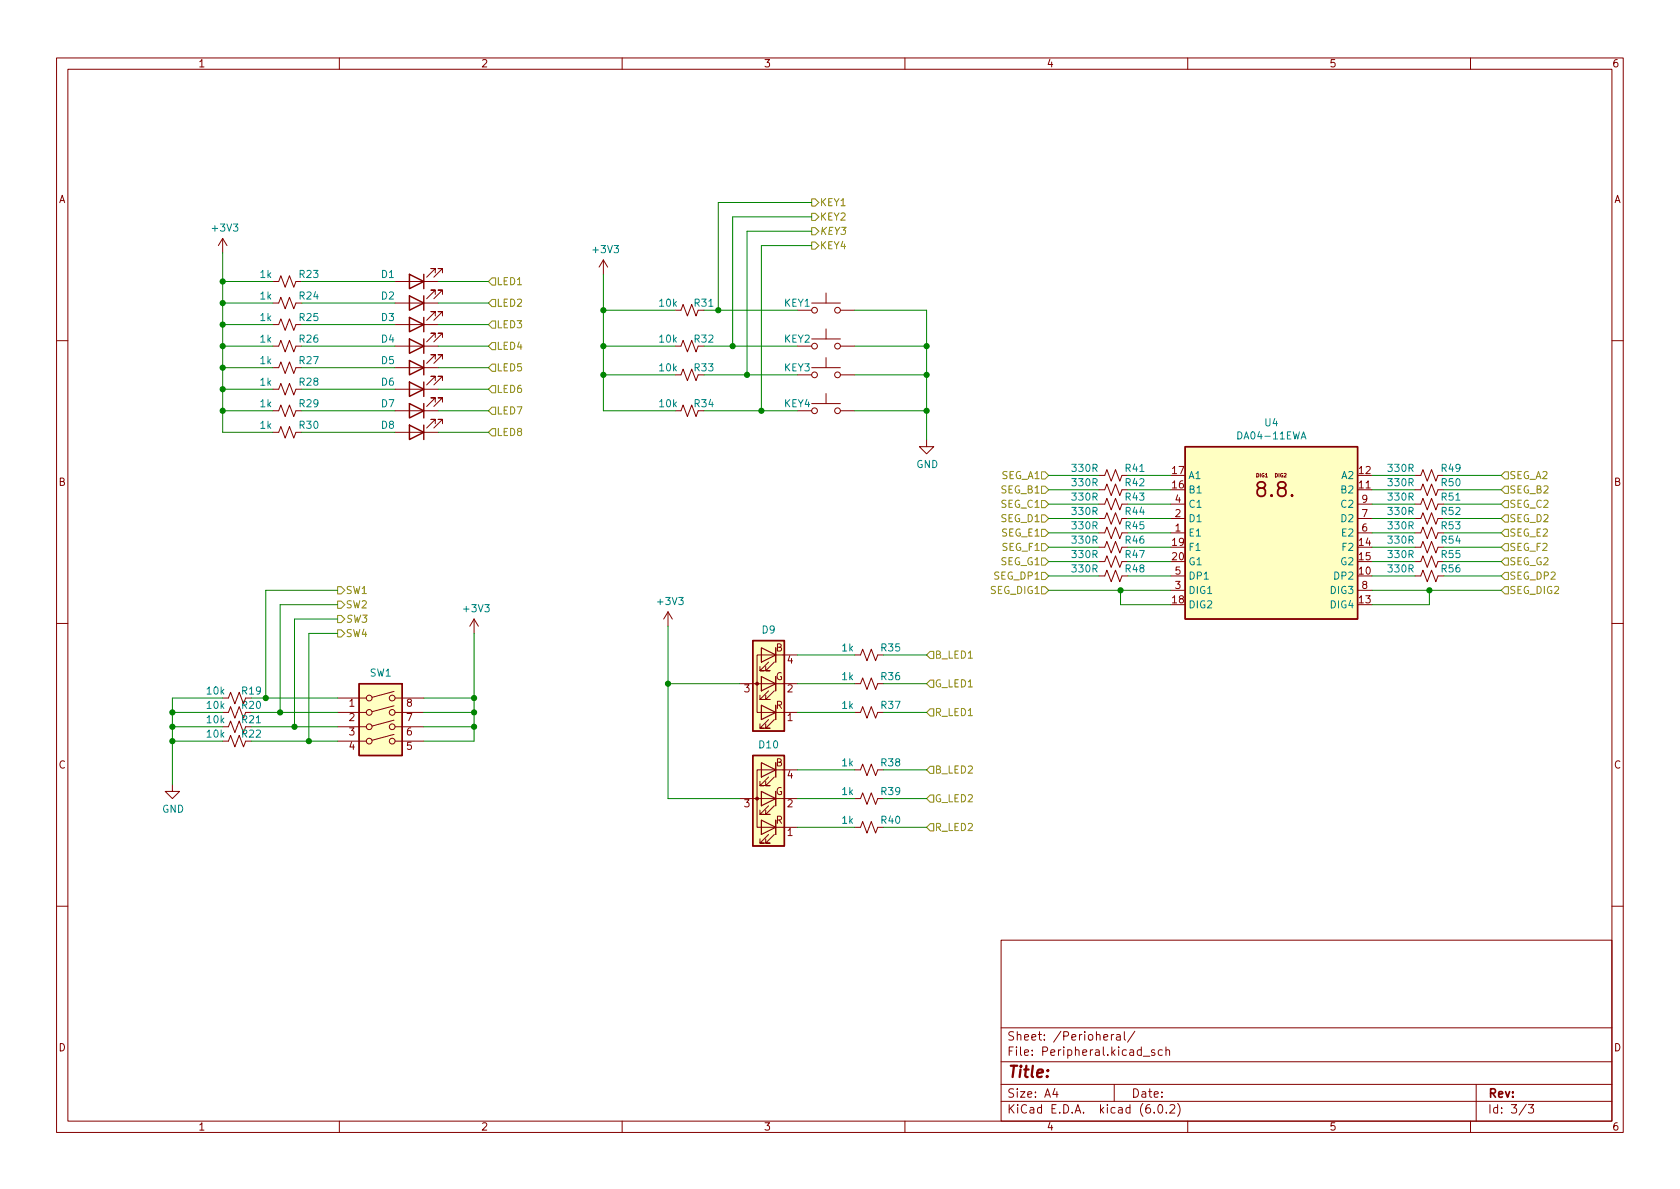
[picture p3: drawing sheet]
<svg xmlns="http://www.w3.org/2000/svg" width="297mm" height="210mm" viewBox="0 0 297 210" stroke-linecap="round" stroke-linejoin="round" font-family="sans-serif">
<g fill="none" stroke="#840000" stroke-width=".18">
<path d="M10 10.2h277v190.1h-277zM12 12.2h273v186.1h-273zM60 10.2v2M110 10.2v2M160 10.2v2M210 10.2v2M260 10.2v2M39.4 42.2l-.8 1.2M39.4 42.2v2.5M39.4 42.2l.7 1.2M48.3 49.8h1l.4-1 .7 2 .8-2 .7 2 .4-1h1M48.3 57.4h1l.4-1 .7 2 .8-2 .7 2 .4-1h1"/>
<path d="M48.3 53.6h1l.4-1 .7 2 .8-2 .7 2 .4-1h1M69.8 49.8h7.7M69.8 57.4h7.7M69.8 53.6h7.7M77 52.1v-.8h-.8h.8l-1.6 1.5M77 48.3v-.8h-.8h.8l-1.6 1.5M77 55.9v-.8h-.8h.8l-1.6 1.5M77 59.7v-.8h-.8h.8l-1.6 1.5M78.2 52.1v-.8h-.7h.7l-1.5 1.5M78.2 48.3v-.8h-.7h.7l-1.5 1.5M78.2 55.9v-.8h-.7h.7l-1.5 1.5M78.2 59.7v-.8h-.7h.7l-1.5 1.5"/>
<path d="M106.7 46l-.8 1.2M106.7 46v2.5M106.7 46l.7 1.2M119.4 54.9h1l.4-1.1 .7 2.1 .8-2.1 .8 2.1 .3-1M141 54.9h2.5M143.5 53.6h5.1M143.5 59.9h5.1M146 51.8v1.8M146 58.2v1.7M148.6 54.9h2.5M10 60.2h2M48.3 65h1l.4-1 .7 2 .8-2 .7 2 .4-1h1"/>
<path d="M48.3 61.2h1l.4-1 .7 2 .8-2 .7 2 .4-1h1M48.3 72.6h1l.4-1 .7 2.1 .8-2.1 .7 2.1 .4-1.1h1M48.3 68.8h1l.4-1 .7 2 .8-2 .7 2 .4-1h1M48.3 76.4h1l.4-1 .7 2.1 .8-2.1 .7 2.1 .4-1.1h1M69.8 65h7.7M69.8 72.6h7.7M69.8 61.2h7.7M69.8 68.8h7.7M69.8 76.4h7.7M77 67.3v-.8h-.8h.8l-1.6 1.6M77 71.1v-.7h-.8h.8l-1.6 1.5M77 63.5v-.8h-.8h.8l-1.6 1.6"/>
<path d="M77 74.9v-.7h-.8h.8l-1.6 1.5M78.2 67.3v-.8h-.7h.7l-1.5 1.6M78.2 71.1v-.7h-.7h.7l-1.5 1.5M78.2 63.5v-.8h-.7h.7l-1.5 1.6M78.2 74.9v-.7h-.7h.7l-1.5 1.5M119.4 61.2h1l.4-1 .7 2 .8-2 .8 2 .3-1M119.4 72.6h1l.4-1 .7 2.1 .8-2.1 .8 2.1 .3-1.1M119.4 66.3h1l.4-1 .7 2 .8-2 .8 2 .3-1M141 72.6h2.5M141 61.2h2.5M143.5 65h5.1M143.5 71.4h5.1"/>
<path d="M146 63.2v1.8M146 69.6v1.8M148.6 66.3h2.5M148.6 72.6h2.5M148.6 61.2h2.5M163.8 77.7v1.3h1.3l-1.3 1.3-1.2-1.3h1.2M285 60.2h2M194.3 99.3h1l.4-1 .8 2 .7-2 .8 2 .4-1h1M194.3 96.8h1l.4-1 .8 2 .7-2 .8 2 .4-1h1M194.3 94.2h1l.4-1 .8 2 .7-2 .8 2 .4-1h1M194.3 84.1h1l.4-1 .8 2 .7-2 .8 2 .4-1h1M194.3 91.7h1l.4-1 .8 2 .7-2 .8 2 .4-1h1"/>
<path d="M194.3 89.1h1l.4-1 .8 2.1 .7-2.1 .8 2.1 .4-1.1h1M194.3 86.6h1l.4-1 .8 2 .7-2 .8 2 .4-1h1M207 89.1h2.5M207 91.7h2.5M207 94.2h2.5M240 89.1h2.6M240 91.7h2.6M240 94.2h2.6M240 86.6h2.6M250.2 89.1h1l.4-1 .7 2.1 .8-2.1 .8 2.1 .4-1.1h1M250.2 91.7h1l.4-1 .7 2 .8-2 .8 2 .4-1h1M250.2 96.8h1l.4-1 .7 2 .8-2 .8 2 .4-1h1"/>
<path d="M250.2 99.3h1l.4-1 .7 2 .8-2 .8 2 .4-1h1M250.2 94.2h1l.4-1 .7 2 .8-2 .8 2 .4-1h1M250.2 86.6h1l.4-1 .7 2 .8-2 .8 2 .4-1h1M250.2 84.1h1l.4-1 .7 2 .8-2 .8 2 .4-1h1M10 110.2h2M83.8 109.5l-.7 1.2M83.8 109.5v2.5M83.8 109.5l.8 1.2M118.1 108.2l-.8 1.3M118.1 108.2v2.5M118.1 108.2l.8 1.3M134.6 119.6v2.6z"/>
<path d="M135.9 117.1l-1.5 1.5h.7h-.7v-.7M136.9 117.1l-1.5 1.5h.7h-.7v-.7M137.2 119.6v2.6M137.2 114.5v2.6M141 115.8h-7.1v10.2h7.1M151.1 115.8h1l.4-1 .8 2 .8-2 .7 2 .4-1h1M194.3 101.8h1l.4-1 .8 2.1 .7-2.1 .8 2.1 .4-1.1h1M207 101.8h2.5M207 104.4h2.5M240 104.4h2.6M250.2 101.8h1l.4-1 .7 2.1 .8-2.1 .8 2.1 .4-1.1h1M285 110.2h2"/>
<path d="M30.5 138.7v1.2h1.2l-1.2 1.3-1.3-1.3h1.3M39.4 126h1l.4-1 .7 2 .8-2 .8 2 .3-1M39.4 128.5h1l.4-1 .7 2 .8-2 .8 2 .3-1h1M39.4 123.4h1l.4-1 .7 2.1 .8-2.1 .8 2.1 .3-1.1M39.4 131.1h1l.4-1.1 .7 2.1 .8-2.1 .8 2.1 .3-1h1M59.7 123.4h5.1M59.7 126h5.1M59.7 128.5h5.1M59.7 131.1h5.1M69.7 129.9l-3.9 1M69.7 127.3l-3.9 1.1M69.7 124.8l-3.9 1.1"/>
<path d="M69.7 122.3l-3.9 1M69.8 123.4h5.1M69.8 126h5.1M69.8 128.5h5.1M69.8 131.1h5.1M130.8 120.9h6.4M134.6 139.9v2.6zM134.6 122.2h.1M134.6 124.7v2.5zM134.6 127.2h.1M135.9 137.4l-1.5 1.5h.7h-.7v-.7M135.9 122.2l-1.5 1.5h.7h-.7v-.8"/>
<path d="M135.9 127.2l-1.5 1.6h.7h-.7v-.8M136.9 137.4l-1.5 1.5h.7h-.7v-.7M136.9 122.2l-1.5 1.5h.7h-.7v-.8M136.9 127.2l-1.5 1.6h.7h-.7v-.8M137.2 139.9v2.6M137.2 124.7v2.5M137.2 134.9v2.5M138.4 120.9h2.6M141 136.1h-7.1v10.2h7.1M151.1 136.1h1l.4-1 .8 2.1 .8-2.1 .7 2.1 .4-1.1h1M151.1 126h1l.4-1 .8 2 .8-2 .7 2 .4-1h1M151.1 120.9h1l.4-1 .8 2 .8-2 .7 2 .4-1h1"/>
<path d="M130.8 141.2h6.4M134.6 142.5h.1M134.6 145v2.6zM134.6 147.6h.1M135.9 142.5l-1.5 1.5h.7h-.7v-.7M135.9 147.6l-1.5 1.5h.7h-.7v-.8M136.9 142.5l-1.5 1.5h.7h-.7v-.7M136.9 147.6l-1.5 1.5h.7h-.7v-.8M137.2 145v2.6M138.4 141.2h2.6M151.1 141.2h1l.4-1 .8 2 .8-2 .7 2 .4-1h1M151.1 146.3h1l.4-1 .8 2 .8-2 .7 2 .4-1h1"/>
<path d="M10 160.2h2M177 166.3h108v32h-108zM285 160.2h2M60 198.3v2M110 198.3v2M160 198.3v2M177 194.8h108M177 191.8h108M177 187.8h108M177 181.8h108M186.5 192.5l-.4 1h1M186.9 193v1"/>
<path d="M196.5 182.9v1M196.9 182.9l-.3 .1-.1 .2M197 191.8v3M197.4 183h.6l.1 .9M198.1 183.3l-.5 .1a.29 .29 0 0 0-.2 .2 .29 .29 0 0 0 .2 .3h.5M198.8 182.4v1.3l.2 .2M200.6 182.4l-1.2 1.9M202.1 186.8h1.2M204.1 196.7v.1M204.1 185.7l-.3-.1-.2 .2v.3l.5 .1v.4h-.5M204.9 195.4l.2-.1a.81 .81 0 0 1 .6 .7 .81 .81 0 0 1-.3 .8h-.2a.81 .81 0 0 1-.6-.6 .81 .81 0 0 1 .3-.8zM205.5 185.7l-.4-.1-.3 .3v.4l.1 .3h.6"/>
<path d="M206.1 185.8l.3-.2 .3 .1 .1 .9M206.1 185.1v1.5M206.2 196.7v.1M206.9 195.5l.5-.2 .2 .2 .1 .3-.9 1h.9M208.2 195.1a1.72 1.72 0 0 1 0 2.3M210 198.3v2M260 198.3v2M261 191.8v6.5M269.9 195.3l-1.3 1.9M270.2 195.3h1l-.6 .6 .5 .1v.7l-.2 .1h-.5l-.2-.1"/>
<circle cx="144" cy="54.9" r=".51"/>
<circle cx="148.1" cy="54.9" r=".51"/>
<circle cx="144" cy="72.6" r=".51"/>
<circle cx="144" cy="66.3" r=".51"/>
<circle cx="144" cy="61.2" r=".51"/>
<circle cx="148.1" cy="66.3" r=".51"/>
<circle cx="148.1" cy="72.6" r=".51"/>
<circle cx="148.1" cy="61.2" r=".51"/>
<circle cx="65.3" cy="126" r=".51"/>
<circle cx="65.3" cy="123.4" r=".51"/>
<circle cx="65.3" cy="131.1" r=".51"/>
<circle cx="65.3" cy="128.5" r=".51"/>
<circle cx="69.3" cy="126" r=".51"/>
<circle cx="69.3" cy="123.4" r=".51"/>
<circle cx="69.3" cy="128.5" r=".51"/>
<circle cx="69.3" cy="131.1" r=".51"/>
</g>
<g fill="#ffffc2" stroke="#ffffc2" stroke-width=".18">
<path d="M63.5 120.9h7.6v12.7h-7.6z"/>
<path d="M133.1 133.6h5.6v16h-5.6z"/>
<path d="M133.1 113.3h5.6v16h-5.6z"/>
<path d="M209.5 79h30.5v30.5h-30.5z"/>
</g>
<g fill="none" stroke="#840000" stroke-width=".25">
<path d="M72.4 52.3l2.5 1.3-2.5 1.3zM72.4 48.5l2.5 1.3-2.5 1.2zM72.4 56.1l2.5 1.3-2.5 1.3zM72.4 59.9l2.5 1.3-2.5 1.3zM74.9 48.5v2.5M74.9 52.3v2.6M74.9 56.1v2.6M74.9 59.9v2.6M72.4 67.6l2.5 1.2-2.5 1.3zM72.4 71.4l2.5 1.2-2.5 1.3zM72.4 63.7l2.5 1.3-2.5 1.3zM72.4 75.2l2.5 1.2-2.5 1.3z"/>
<path d="M74.9 63.7v2.6M74.9 67.6v2.5M74.9 71.4v2.5M74.9 75.2v2.5M209.5 79h30.5v30.5h-30.5zM133.1 113.3h5.6v16h-5.6zM63.5 120.9h7.6v12.7h-7.6zM133.1 133.6h5.6v16h-5.6z"/>
</g>
<path d="M134.6 114.5l2.6 1.3-2.6 1.3zM134.6 119.6l2.6 1.3-2.6 1.3zM137.2 114.5v2.6M137.2 119.6v2.6M134.6 134.9l2.6 1.2-2.6 1.3zM134.6 139.9l2.6 1.3-2.6 1.3zM134.6 124.7l2.6 1.3-2.6 1.2zM137.2 124.7v2.5M137.2 134.9v2.5M137.2 139.9v2.6M134.6 145l2.6 1.3-2.6 1.3zM137.2 145v2.6" fill="none" stroke="#840000" stroke-width=".2"/>
<g fill="#840000" stroke="#840000" stroke-width=".18">
<circle cx="133.9" cy="141.2" r=".25"/>
<circle cx="133.9" cy="120.9" r=".25"/>
</g>
<path d="M230.1 77.6l.4-1.2 .4 1.2" fill="none" stroke="#008484" stroke-width=".18"/>
<g fill="none" stroke="#848400" stroke-width=".18">
<path d="M143.5 35.2h.6l.7 .6-.7 .6h-.6zM143.5 37.7h.6l.7 .6-.7 .7h-.6zM87 49.1h.6v1.3h-.6l-.6-.6zM87 53h.6v1.2h-.6l-.6-.6zM87 56.8h.6v1.2h-.6l-.6-.6zM143.5 42.8h.6l.7 .6-.7 .7h-.6zM143.5 40.3h.6l.7 .6-.7 .6h-.6zM87 72h.6v1.3h-.6l-.6-.7zM87 60.6h.6v1.2h-.6l-.6-.6zM87 64.4h.6v1.3h-.6l-.6-.7zM87 68.2h.6v1.3h-.6l-.6-.7zM87 75.8h.6v1.3h-.6l-.6-.7z"/>
<path d="M184.1 86h.7l.6 .6-.6 .6h-.7zM184.1 96.1h.7l.6 .7-.6 .6h-.7zM184.1 93.6h.7l.6 .6-.6 .7h-.7zM184.1 91.1h.7l.6 .6-.6 .6h-.7zM184.1 83.4h.7l.6 .7-.6 .6h-.7zM184.1 98.7h.7l.6 .6-.6 .6h-.7zM184.1 88.5h.7l.6 .6-.6 .7h-.7zM266.1 96.1h.6v1.3h-.6l-.7-.6zM266.1 98.7h.6v1.2h-.6l-.7-.6zM266.1 86h.6v1.2h-.6l-.7-.6zM266.1 91.1h.6v1.2h-.6l-.7-.6zM266.1 88.5h.6v1.3h-.6l-.7-.7z"/>
<path d="M266.1 93.6h.6v1.3h-.6l-.7-.7zM266.1 83.4h.6v1.3h-.6l-.7-.6zM59.7 103.8h.6l.7 .6-.7 .6h-.6zM59.7 106.3h.6l.7 .6-.7 .7h-.6zM59.7 108.8h.6l.7 .7-.7 .6h-.6zM59.7 111.4h.6l.7 .6-.7 .6h-.6zM164.5 115.2h.6v1.3h-.6l-.7-.7zM184.1 103.8h.7l.6 .6-.6 .6h-.7zM184.1 101.2h.7l.6 .6-.6 .7h-.7zM266.1 103.8h.6v1.2h-.6l-.7-.6zM266.1 101.2h.6v1.3h-.6l-.7-.7zM164.5 120.3h.6v1.2h-.6l-.7-.6z"/>
<path d="M164.5 125.3h.6v1.3h-.6l-.7-.6zM164.5 135.5h.6v1.3h-.6l-.7-.7zM164.5 145.7h.6v1.2h-.6l-.7-.6zM164.5 140.6h.6v1.3h-.6l-.7-.7z"/>
</g>
<g fill="none" stroke="#008400" stroke-width=".18">
<path d="M143.5 38.3h-14v22.9M143.5 35.8h-16.5v19.1M39.4 53.6h8.9M39.4 57.4h8.9M39.4 44.7v31.7h8.9M39.4 49.8h8.9M53.3 53.6h16.5M53.3 57.4h16.5M53.3 49.8h16.5M77.5 53.6h8.9M77.5 57.4h8.9M77.5 49.8h8.9"/>
<path d="M106.7 48.5v24.1h12.7M106.7 54.9h12.7M124.5 54.9h16.5M143.5 40.9h-11.4v25.4M143.5 43.4h-8.9v29.2M151.1 54.9h12.7v22.8M39.4 61.2h8.9M39.4 68.8h8.9M39.4 72.6h8.9M39.4 65h8.9M53.3 61.2h16.5M53.3 68.8h16.5"/>
<path d="M53.3 76.4h16.5M53.3 72.6h16.5M53.3 65h16.5M77.5 61.2h8.9M77.5 68.8h8.9M77.5 76.4h8.9M77.5 72.6h8.9M77.5 65h8.9M106.7 61.2h12.7M106.7 66.3h12.7M124.5 61.2h16.5M124.5 72.6h16.5"/>
<path d="M124.5 66.3h16.5M151.1 61.2h12.7M151.1 72.6h12.7M151.1 66.3h12.7M185.4 91.7h8.9M185.4 86.6h8.9M185.4 94.2h8.9M185.4 84.1h8.9M185.4 89.1h8.9M185.4 96.8h8.9M185.4 99.3h8.9M199.4 91.7h7.6"/>
<path d="M199.4 86.6h7.6M199.4 94.2h7.6M199.4 84.1h7.6M199.4 89.1h7.6M199.4 96.8h7.6M199.4 99.3h7.6M242.6 91.7h7.6M242.6 86.6h7.6M242.6 94.2h7.6M242.6 84.1h7.6M242.6 89.1h7.6M242.6 96.8h7.6"/>
<path d="M242.6 99.3h7.6M255.3 91.7h10.1M255.3 86.6h10.1M255.3 94.2h10.1M255.3 84.1h10.1M255.3 89.1h10.1M255.3 96.8h10.1M255.3 99.3h10.1M59.7 104.4h-12.7v19M59.7 106.9h-10.2v19.1M59.7 112h-5.1v19.1M59.7 109.5h-7.6v19"/>
<path d="M83.8 112v19.1h-8.9M118.1 110.7v30.5h12.7M141 115.8h10.1M156.2 115.8h7.6M185.4 104.4h21.6M185.4 101.8h8.9M198.1 104.4v2.5h8.9M199.4 101.8h7.6M242.6 104.4h22.8M242.6 101.8h7.6M252.7 104.4v2.5h-10.1M255.3 101.8h10.1"/>
<path d="M30.5 128.5h8.9M30.5 131.1h8.9M30.5 126h8.9M39.4 123.4h-8.9v15.3M44.4 128.5h15.3M44.4 131.1h15.3M44.4 123.4h15.3M44.4 126h15.3M74.9 128.5h8.9M74.9 123.4h8.9M74.9 126h8.9M118.1 120.9h12.7"/>
<path d="M141 126h10.1M141 136.1h10.1M141 120.9h10.1M156.2 126h7.6M156.2 136.1h7.6M156.2 120.9h7.6M141 141.2h10.1M141 146.3h10.1M156.2 141.2h7.6M156.2 146.3h7.6"/>
</g>
<g fill="#008400" stroke="#008400" stroke-width=".18">
<circle cx="39.4" cy="49.8" r=".46"/>
<circle cx="39.4" cy="53.6" r=".46"/>
<circle cx="39.4" cy="68.8" r=".46"/>
<circle cx="39.4" cy="65" r=".46"/>
<circle cx="39.4" cy="61.2" r=".46"/>
<circle cx="39.4" cy="72.6" r=".46"/>
<circle cx="39.4" cy="57.4" r=".46"/>
<circle cx="30.5" cy="128.5" r=".46"/>
<circle cx="30.5" cy="131.1" r=".46"/>
<circle cx="30.5" cy="126" r=".46"/>
<circle cx="52.1" cy="128.5" r=".46"/>
<circle cx="54.6" cy="131.1" r=".46"/>
<circle cx="49.5" cy="126" r=".46"/>
<circle cx="47" cy="123.4" r=".46"/>
<circle cx="106.7" cy="66.3" r=".46"/>
<circle cx="106.7" cy="61.2" r=".46"/>
<circle cx="83.8" cy="123.4" r=".46"/>
<circle cx="118.1" cy="120.9" r=".46"/>
<circle cx="83.8" cy="128.5" r=".46"/>
<circle cx="83.8" cy="126" r=".46"/>
<circle cx="106.7" cy="54.9" r=".46"/>
<circle cx="132.1" cy="66.3" r=".46"/>
<circle cx="134.6" cy="72.6" r=".46"/>
<circle cx="163.8" cy="61.2" r=".46"/>
<circle cx="129.5" cy="61.2" r=".46"/>
<circle cx="127" cy="54.9" r=".46"/>
<circle cx="198.1" cy="104.4" r=".46"/>
<circle cx="163.8" cy="66.3" r=".46"/>
<circle cx="163.8" cy="72.6" r=".46"/>
<circle cx="252.7" cy="104.4" r=".46"/>
</g>
<text font-size="3.5" fill="#840000" x="222.5" y="87.9">8.8.</text>
<text font-size="2.8" fill="#840000" x="178" y="190.6">Title:</text>
<g font-size="2.1" fill="#840000">
<text x="178" y="184">Sheet: /Perioheral/</text>
<text x="178" y="186.7">File: Peripheral.kicad_sch</text>
<text x="178" y="196.9">KiCad E.D.A. kicad (6.0.2)</text>
<text x="178" y="194.1">Size: A4</text>
<text x="200" y="194.1">Date:</text>
<text x="263" y="194.1">Rev:</text>
<text x="263" y="196.9">Id: 3/3</text>
</g>
<g font-size="1.8" fill="#840000">
<text x="35" y="11.9">1</text>
<text x="85" y="11.9">2</text>
<text x="135" y="11.9">3</text>
<text x="185" y="11.9">4</text>
<text x="235" y="11.9">5</text>
<text x="285" y="11.9">6</text>
<text x="10.3" y="35.9">A</text>
<text x="285.3" y="35.9">A</text>
<text x="207.3" y="83.8">17</text>
<text x="240.3" y="83.8">12</text>
<text x="10.3" y="85.9">B</text>
<text x="207.3" y="86.4">16</text>
<text x="207.8" y="88.9">4</text>
<text x="240.3" y="86.4">11</text>
<text x="240.8" y="88.9">9</text>
<text x="285.3" y="85.9">B</text>
<text x="207.8" y="94">1</text>
<text x="207.8" y="91.4">2</text>
<text x="240.8" y="94">6</text>
<text x="240.8" y="91.4">7</text>
<text x="207.3" y="96.5">19</text>
<text x="207.3" y="99.1">20</text>
<text x="207.8" y="101.6">5</text>
<text x="240.3" y="101.6">10</text>
<text x="240.3" y="96.5">14</text>
<text x="240.3" y="99.1">15</text>
<text x="207.3" y="106.7">18</text>
<text x="207.8" y="104.1">3</text>
<text x="240.3" y="106.7">13</text>
<text x="240.8" y="104.1">8</text>
<text x="137.2" y="115.2">B</text>
<text x="139.2" y="117.3">4</text>
<text x="61.7" y="125">1</text>
<text x="71.9" y="125">8</text>
<text x="131.6" y="122.4">3</text>
<text x="137.1" y="120.3">G</text>
<text x="137.2" y="125.3">R</text>
<text x="139.2" y="122.4">2</text>
<text x="61.7" y="127.5">2</text>
<text x="61.7" y="130">3</text>
<text x="71.9" y="130">6</text>
<text x="71.9" y="127.5">7</text>
<text x="139.2" y="127.5">1</text>
<text x="10.3" y="135.9">C</text>
<text x="61.7" y="132.6">4</text>
<text x="71.9" y="132.6">5</text>
<text x="137.2" y="135.5">B</text>
<text x="139.2" y="137.7">4</text>
<text x="285.3" y="135.9">C</text>
<text x="131.6" y="142.7">3</text>
<text x="137.1" y="140.6">G</text>
<text x="139.2" y="142.7">2</text>
<text x="137.2" y="145.7">R</text>
<text x="139.2" y="147.8">1</text>
<text x="10.3" y="185.9">D</text>
<text x="285.3" y="185.9">D</text>
<text x="35" y="199.9">1</text>
<text x="85" y="199.9">2</text>
<text x="135" y="199.9">3</text>
<text x="185" y="199.9">4</text>
<text x="235" y="199.9">5</text>
<text x="285" y="199.9">6</text>
</g>
<g font-size="1.8" fill="#008484">
<text x="37.7" y="40.9">+3V3</text>
<text x="105" y="44.7">+3V3</text>
<text x="46" y="49.1">1k</text>
<text x="46" y="53">1k</text>
<text x="53" y="49.1">R23</text>
<text x="53" y="53">R24</text>
<text x="67.4" y="53">D2</text>
<text x="67.4" y="49.1">D1</text>
<text x="46" y="56.8">1k</text>
<text x="53" y="56.8">R25</text>
<text x="67.4" y="56.8">D3</text>
<text x="116.6" y="54.2">10k</text>
<text x="122.8" y="54.2">R31</text>
<text x="138.7" y="54.2">KEY1</text>
<text x="46" y="64.4">1k</text>
<text x="46" y="60.6">1k</text>
<text x="53" y="64.4">R27</text>
<text x="53" y="60.6">R26</text>
<text x="67.4" y="64.4">D5</text>
<text x="67.4" y="60.6">D4</text>
<text x="116.6" y="60.6">10k</text>
<text x="116.6" y="65.7">10k</text>
<text x="122.8" y="60.6">R32</text>
<text x="122.8" y="65.7">R33</text>
<text x="138.7" y="65.7">KEY3</text>
<text x="138.7" y="60.6">KEY2</text>
<text x="46" y="68.2">1k</text>
<text x="53" y="68.2">R28</text>
<text x="67.4" y="68.2">D6</text>
<text x="46" y="72">1k</text>
<text x="46" y="75.8">1k</text>
<text x="53" y="72">R29</text>
<text x="53" y="75.8">R30</text>
<text x="67.4" y="72">D7</text>
<text x="67.4" y="75.8">D8</text>
<text x="116.6" y="72">10k</text>
<text x="122.8" y="72">R34</text>
<text x="138.7" y="72">KEY4</text>
<text x="219.2" y="77.7">DA04-11EWA</text>
<text x="223.7" y="75.4">U4</text>
<text x="162" y="82.7">GND</text>
<text x="189.7" y="83.4">330R</text>
<text x="199" y="83.4">R41</text>
<text x="245.5" y="83.4">330R</text>
<text x="254.9" y="83.4">R49</text>
<text x="189.7" y="88.5">330R</text>
<text x="189.7" y="86">330R</text>
<text x="199" y="88.5">R43</text>
<text x="199" y="86">R42</text>
<text x="210.1" y="87.2">B1</text>
<text x="210.1" y="84.7">A1</text>
<text x="210.1" y="89.8">C1</text>
<text x="237.3" y="87.2">B2</text>
<text x="237.3" y="84.7">A2</text>
<text x="237.3" y="89.8">C2</text>
<text x="245.5" y="88.5">330R</text>
<text x="245.5" y="86">330R</text>
<text x="254.9" y="88.5">R51</text>
<text x="254.9" y="86">R50</text>
<text x="189.7" y="93.6">330R</text>
<text x="189.7" y="91.1">330R</text>
<text x="199" y="93.6">R45</text>
<text x="199" y="91.1">R44</text>
<text x="210.1" y="94.9">E1</text>
<text x="210.1" y="92.3">D1</text>
<text x="237.3" y="92.3">D2</text>
<text x="237.4" y="94.9">E2</text>
<text x="245.5" y="91.1">330R</text>
<text x="245.5" y="93.6">330R</text>
<text x="254.9" y="91.1">R52</text>
<text x="254.9" y="93.6">R53</text>
<text x="189.7" y="98.7">330R</text>
<text x="189.7" y="101.2">330R</text>
<text x="189.7" y="96.1">330R</text>
<text x="199" y="98.7">R47</text>
<text x="199" y="101.2">R48</text>
<text x="199" y="96.1">R46</text>
<text x="210.1" y="97.4">F1</text>
<text x="210.1" y="99.9">G1</text>
<text x="237.2" y="99.9">G2</text>
<text x="237.5" y="97.4">F2</text>
<text x="245.5" y="96.1">330R</text>
<text x="245.5" y="98.7">330R</text>
<text x="245.5" y="101.2">330R</text>
<text x="254.9" y="96.1">R54</text>
<text x="254.9" y="98.7">R55</text>
<text x="254.9" y="101.2">R56</text>
<text x="116.4" y="107">+3V3</text>
<text x="210.1" y="107.6">DIG2</text>
<text x="210.1" y="105">DIG1</text>
<text x="210.1" y="102.5">DP1</text>
<text x="235.4" y="107.6">DIG4</text>
<text x="235.4" y="105">DIG3</text>
<text x="236.1" y="102.5">DP2</text>
<text x="82.1" y="108.2">+3V3</text>
<text x="134.8" y="112">D9</text>
<text x="65.4" y="119.6">SW1</text>
<text x="148.9" y="115.2">1k</text>
<text x="155.9" y="115.2">R35</text>
<text x="36.6" y="125.3">10k</text>
<text x="36.6" y="122.8">10k</text>
<text x="42.8" y="125.3">R20</text>
<text x="42.8" y="122.8">R19</text>
<text x="148.9" y="125.3">1k</text>
<text x="148.9" y="120.3">1k</text>
<text x="155.9" y="125.3">R37</text>
<text x="155.9" y="120.3">R36</text>
<text x="36.6" y="127.9">10k</text>
<text x="36.6" y="130.4">10k</text>
<text x="42.8" y="127.9">R21</text>
<text x="42.8" y="130.4">R22</text>
<text x="134.3" y="132.3">D10</text>
<text x="148.9" y="135.5">1k</text>
<text x="155.9" y="135.5">R38</text>
<text x="28.6" y="143.7">GND</text>
<text x="148.9" y="140.6">1k</text>
<text x="155.9" y="140.6">R39</text>
<text x="148.9" y="145.7">1k</text>
<text x="155.9" y="145.7">R40</text>
</g>
<g font-size="1.8" fill="#848400">
<text x="144.9" y="36.4">KEY1</text>
<text x="144.9" y="39">KEY2</text>
<text x="144.9" y="41.5">KEY3</text>
<text x="144.9" y="44.1">KEY4</text>
<text x="87.7" y="50.4">LED1</text>
<text x="87.7" y="54.2">LED2</text>
<text x="87.7" y="58">LED3</text>
<text x="87.7" y="61.8">LED4</text>
<text x="87.7" y="65.7">LED5</text>
<text x="87.7" y="69.5">LED6</text>
<text x="87.7" y="73.3">LED7</text>
<text x="87.7" y="77.1">LED8</text>
<text x="177.1" y="87.2">SEG_B1</text>
<text x="177.1" y="84.7">SEG_A1</text>
<text x="177.1" y="89.8">SEG_C1</text>
<text x="266.8" y="87.2">SEG_B2</text>
<text x="266.8" y="89.8">SEG_C2</text>
<text x="266.8" y="84.7">SEG_A2</text>
<text x="177.1" y="92.3">SEG_D1</text>
<text x="177.2" y="94.9">SEG_E1</text>
<text x="266.8" y="92.3">SEG_D2</text>
<text x="266.8" y="94.9">SEG_E2</text>
<text x="177" y="99.9">SEG_G1</text>
<text x="177.3" y="97.4">SEG_F1</text>
<text x="266.8" y="97.4">SEG_F2</text>
<text x="266.8" y="99.9">SEG_G2</text>
<text x="61.1" y="105">SW1</text>
<text x="61.1" y="107.6">SW2</text>
<text x="175.2" y="105">SEG_DIG1</text>
<text x="175.9" y="102.5">SEG_DP1</text>
<text x="266.8" y="105">SEG_DIG2</text>
<text x="266.8" y="102.5">SEG_DP2</text>
<text x="61.1" y="110.1">SW3</text>
<text x="61.1" y="112.6">SW4</text>
<text x="165.2" y="116.5">B_LED1</text>
<text x="165.2" y="121.5">G_LED1</text>
<text x="165.2" y="126.6">R_LED1</text>
<text x="165.2" y="136.8">B_LED2</text>
<text x="165.2" y="141.9">G_LED2</text>
<text x="165.2" y="146.9">R_LED2</text>
</g>
<g font-size=".9" fill="#840000">
<text x="222.1" y="84.4">DIG1</text>
<text x="225.4" y="84.4">DIG2</text>
</g>
</svg>
